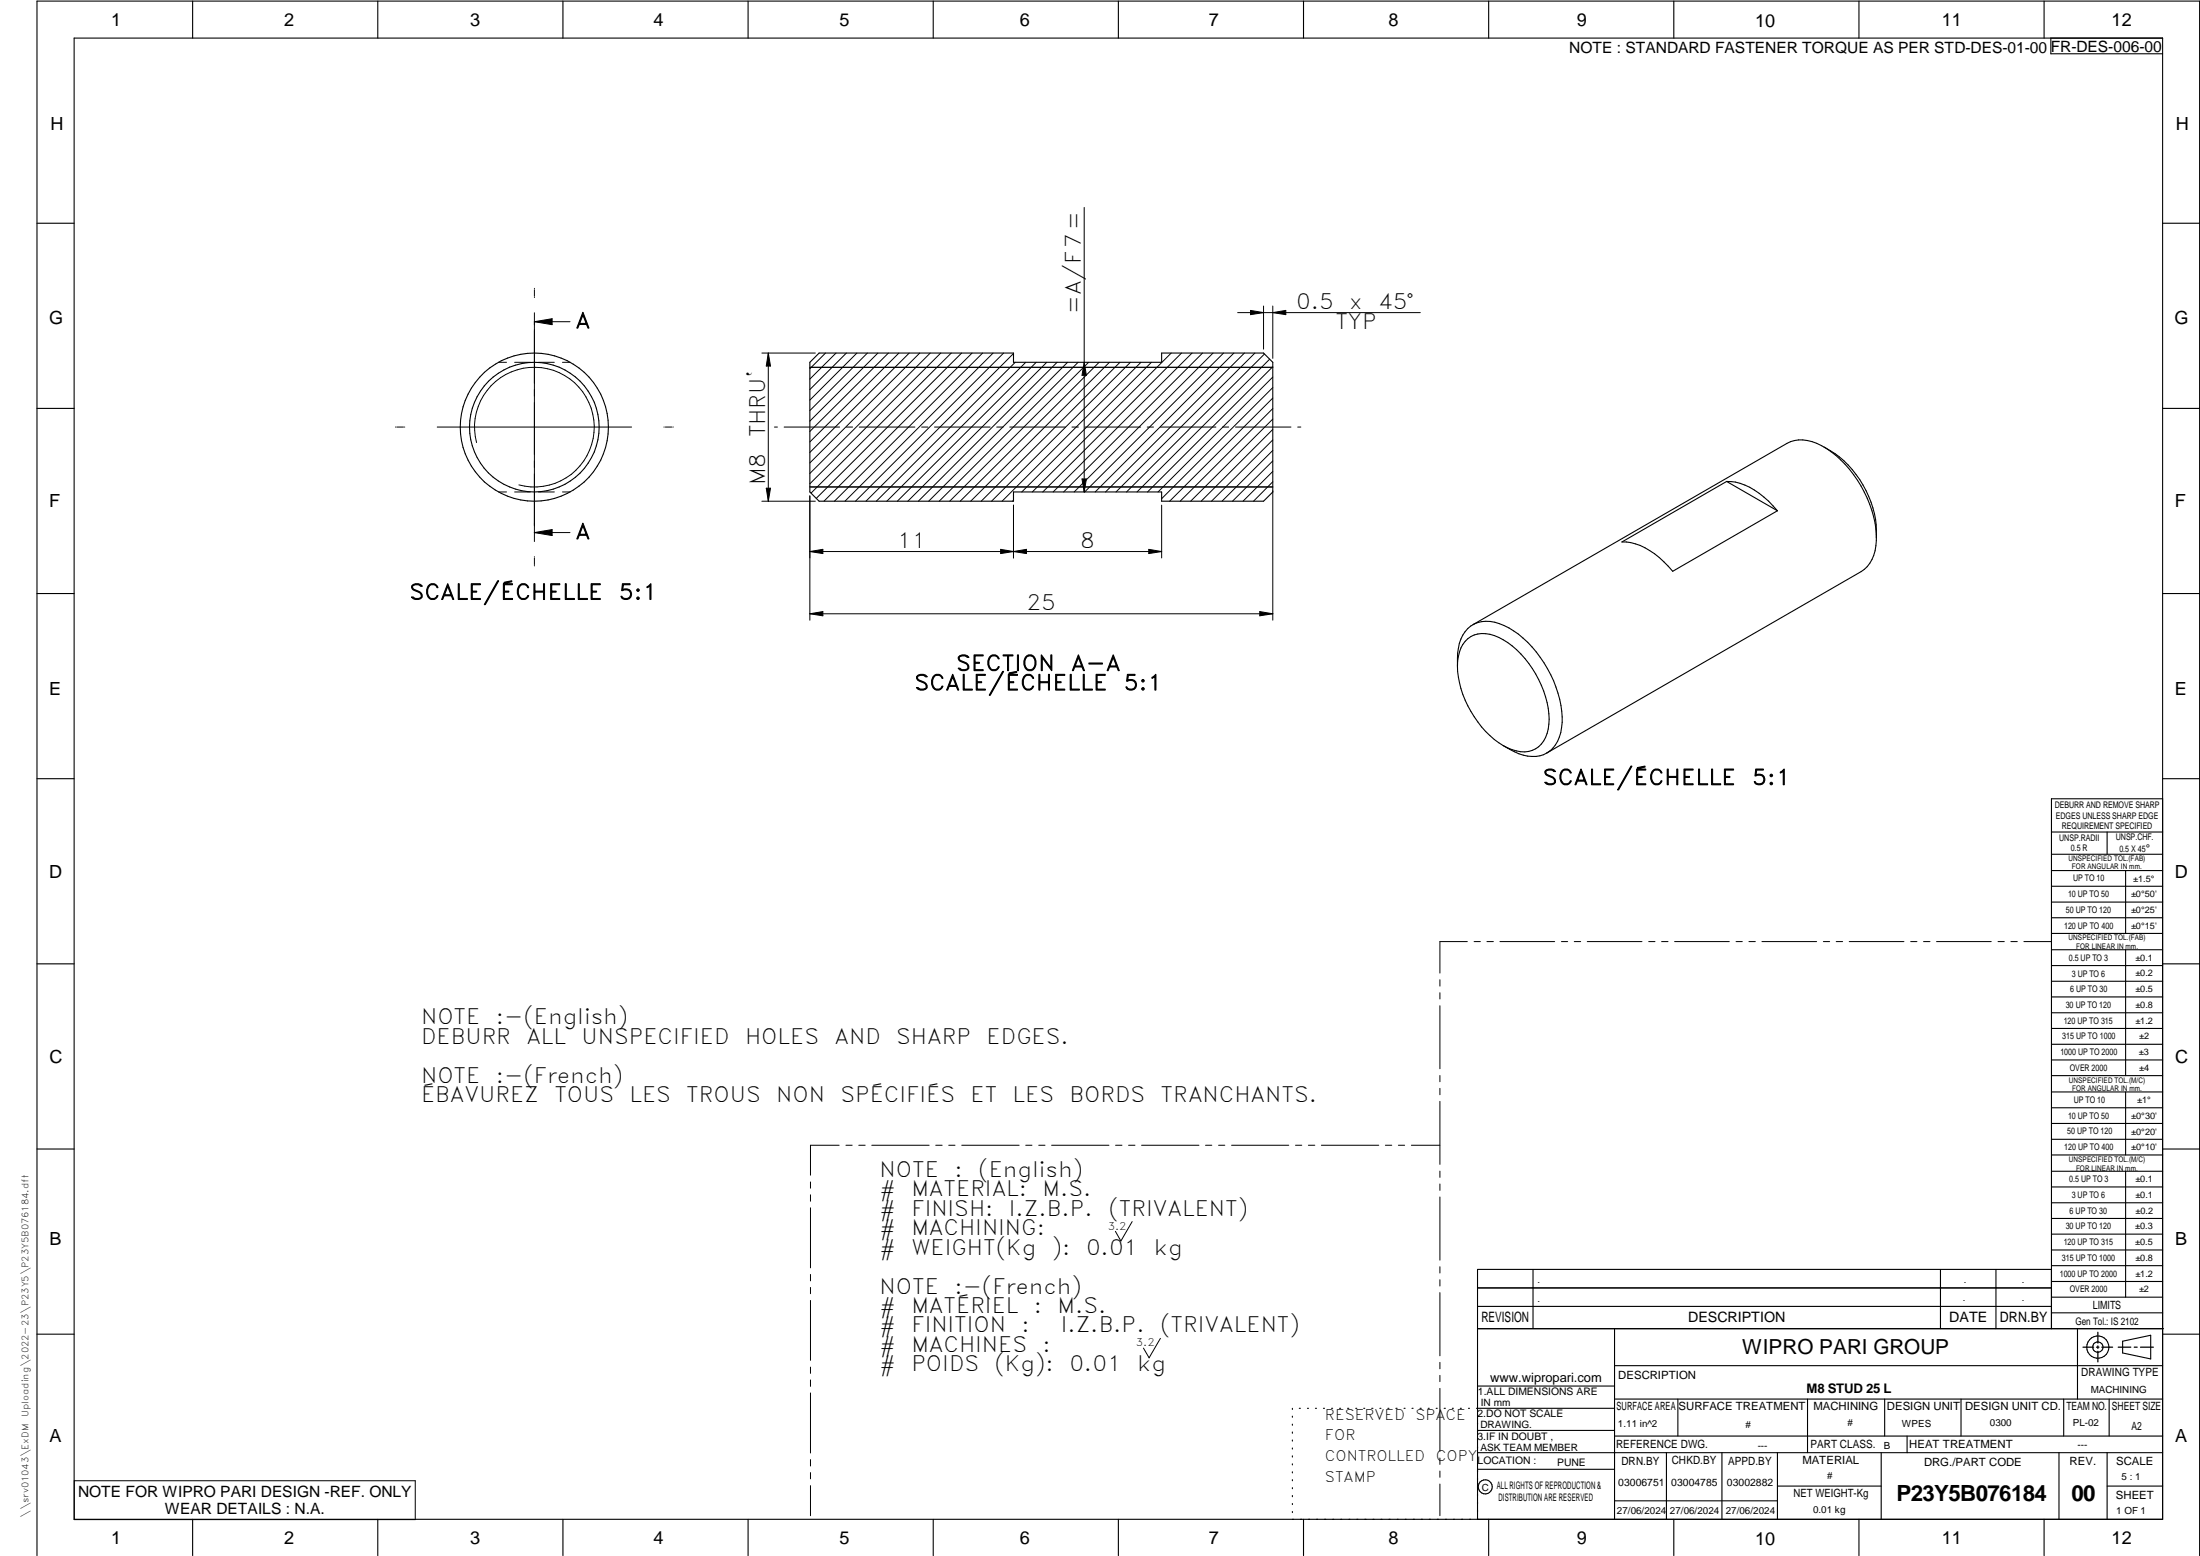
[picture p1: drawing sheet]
<svg xmlns="http://www.w3.org/2000/svg" width="594mm" height="420mm" viewBox="0 0 594 420" stroke-linecap="round" stroke-linejoin="round" font-family="sans-serif">
<g fill="none" stroke="#000" stroke-width=".3">
<path d="M20 10.3h564v400h-564zM52 .3v10M102 .3v10M152 .3v10M202 .3v10M252 .3v10M302 .3v10M352 .3v10M402 .3v10M452 .3v10M502 .3v10M552 .3v10"/>
<path d="M553.8 10.3v4.2h30.2M10 60.3h10M584 60.3h10M221.2 95.3h52.5v2.5h40v-2.5h27.5l2.5 2.5v35l-2.5 2.5h-27.5v-2.5h-40v2.5h-52.5l-2.5-2.5v-35zM10 110.3h10M584 110.3h10M466.3 130a15.2 15.2 0 0 1 10 4.2l3.7 3.7M466.3 130l-28.3 16.3a17.2 17.2 0 0 1 12.5 6.6l1.2 1.4 28.3-16.4M466.3 130l13.7 7.9M492.5 120.7a27 27 0 0 1 13.8 28 8.7 8.7 0 0 1-3.7 5.6l-84.9 49M506.7 144.4a31.1 31.1 0 0 0-14.8-24 9.5 9.5 0 0 0-9.3-.7l-84.9 49M10 160.3h10"/>
<path d="M393.6 179.9a27.5 27.5 0 0 0 12.3 21.4M393.6 179.9a14.6 14.6 0 0 1 2-9.3 7.6 7.6 0 0 1 9.3-2.2 27 27 0 0 1 13.9 13.8 24.6 24.6 0 0 1 2.7 15.6 8.5 8.5 0 0 1-3.8 5.5M393.6 179.9a8.7 8.7 0 0 1 3.6-8 8.8 8.8 0 0 1 8.7 .9 27.4 27.4 0 0 1 12.4 21.4 8.4 8.4 0 0 1-4.5 8.4 9.1 9.1 0 0 1-7.9-1.3M584 160.3h10M10 210.3h10M405.9 201.3l1.8 1.1a10 10 0 0 0 10 .9M584 215.7h-30v143.1M584 210.3h10M554 224.7h30M554 230.7h30M554 235.1h30M554 239.3h30"/>
<path d="M569 224.7v6M574 235.1v17M554 243.6h30M554 247.8h30M554 252.1h30M554 256.5h30M574 256.5v33.9M10 260.3h10M554 260.7h30M554 265h30M554 269.2h30M554 273.5h30"/>
<path d="M554 277.7h30M584 260.3h10M554 282h30M554 286.2h30M554 290.4h30M554 294.9h30M554 299.1h30M574 294.9v17M10 310.3h10M554 303.4h30M554 307.6h30M554 311.9h30"/>
<path d="M554 316.3h30M574 316.3v34M584 310.3h10M554 320.5h30M554 324.8h30M554 329h30M554 333.2h30M554 337.5h30M399 358.8h185.2M399 352.8h155M399 347.8h155M414 342.8v16"/>
<path d="M436 358.8v51.5M524 342.8v16M539 342.8v16M554 341.8h30M554 346h30M554 350.3h30M554 354.5h30M554 342.8h-155v67.5M561 358.8v19M10 360.3h10M399 374.3h37M436 377.8h148"/>
<path d="M453.1 377.8v10M488.1 377.8v14.5M508.9 377.8v10M529.5 377.8v10M557.3 377.8v10M569.5 377.8v10M573.2 362.2l7.6-1.6v6.3l-7.6-1.6zM584 368.8h-148M584 360.3h10M349 380.3v.3M349 382.4v.3M349 384.6v.3"/>
<path d="M349 386.7v.3M349 388.8v.3M349 391v.3M349 393.1v.3M349 395.3v.3M349 397.4v.3M349 399.5v.3M350.9 380.3h.2M353.1 380.3h.2M355.2 380.3h.3M357.4 380.3h.3M359.6 380.3h.3"/>
<path d="M361.7 380.3h.3M363.9 380.3h.3M366.1 380.3h.3M368.3 380.3h.2M370.4 380.3h.3M372.6 380.3h.3M374.8 380.3h.3M376.9 380.3h.4M379.1 380.3h.3M381.3 380.3h.3M383.4 380.3h.4M385.6 380.3h.3"/>
<path d="M387.8 380.3h.3M390 380.3h.3M392.2 380.3h.3M394.3 380.3h.3M396.5 380.3h.3M398.7 380.3h37.3M399 396.7h37M399 392.3h185M399 386.2h37M436 387.8h148M450 392.3v18M465 392.3v18"/>
<path d="M480 392.3v18M508 392.3v18M515 387.8v4.5M556 392.3v18M569 392.3v18M52 410.3v9.7M102 410.3v9.7M152 410.3v9.7M202 410.3v9.7M252 410.3v9.7M302 410.3v9.7M349 401.7v.3"/>
<path d="M349 403.8v.4M349 406v.3M349 408.1v.3M352 410.3v9.7M402 410.3v9.7M436 405.3h44M452 410.3v9.7M480 401.3h28M502 410.3v9.7M552 410.3v9.7M569 401.3h15M10 420v-419.7h584v419.7"/>
<circle cx="144.3" cy="115.3" r="17.5"/>
<circle cx="144.3" cy="115.3" r="20"/>
<circle cx="566.5" cy="363.7" r="1.39"/>
<circle cx="566.5" cy="363.8" r="3"/>
<circle cx="401.1" cy="401.5" r="1.9"/>
</g>
<g fill="none" stroke="#000" stroke-width=".27">
<path d="M292.8 56v76.8M144.3 77.9h.1M144.3 78.2v1.8M134.6 97.8h2.2M139 97.8h4.2M144.3 80.3h.1M144.3 84.5v61.7M144.3 86.9h9.6M144.3 86.9l4.8-.8v1.6zM145.4 97.8h4.3M151.9 97.8h2.1M205.7 95.3h14.5"/>
<path d="M207.5 95.3v40M207.5 95.3l.6 3.5h-1.2zM218.7 99.2h125M222.9 95.3l-4.2 4.3M225.8 95.3l-7.1 7.1M228.6 95.3l-9.9 9.9M231.4 95.3l-12.7 12.7M234.2 95.3l-15.5 15.6M237.1 95.3l-18.4 18.4M239.9 95.3l-21.2 21.2M242.7 95.3l-24 24M245.5 95.3l-26.8 26.9"/>
<path d="M248.4 95.3l-29.7 29.7M251.2 95.3l-32.5 32.5M254 95.3l-35.3 35.3M256.9 95.3l-37.9 37.8M259.7 95.3l-39.3 39.3M262.5 95.3l-40 40M265.3 95.3l-40 40M268.2 95.3l-40 40M271 95.3l-40 40M273.7 95.5l-39.9 39.8M274.1 97.8l-37.5 37.5M277 97.8l-37.5 37.5"/>
<path d="M279.8 97.8l-37.5 37.5M282.7 97.8l-37.6 37.5M285.4 97.8l-37.4 37.5M288.3 97.8l-37.5 37.5M291.1 97.8l-37.5 37.5M292.8 97.8l.6 3.5h-1.2zM294 97.8l-37.6 37.5M296.8 97.8l-37.5 37.5M299.6 97.8l-37.5 37.5M302.4 97.8l-37.4 37.5M305.3 97.8l-37.5 37.5M308.1 97.8l-37.5 37.5"/>
<path d="M310.9 97.8l-35 35M316.3 95.3l-37.5 37.5M319.1 95.3l-37.5 37.5M321.9 95.3l-37.5 37.5M324.7 95.3l-37.5 37.5M327.6 95.3l-37.5 37.5M330.4 95.3l-37.5 37.5M333.2 95.3l-37.5 37.5M334.2 84.4h49.3M336 95.3l-37.5 37.5M337.7 83.8l3.5 .6-3.5 .6zM338.9 95.3l-37.5 37.5"/>
<path d="M341.2 82.6v11.7M341.5 95.6l-37.3 37.2M342.9 97l-35.9 35.8M343.7 99l-33.8 33.8M343.7 82.6v14.2M343.7 84.4l3.5-.6v1.2zM106.8 115.3h.1M107.2 115.3h1.8M109.2 115.3h.1M118.1 115.3h52.5M128.7 119.5a16.2 16.2 0 0 1 14.2-20.3 16.2 16.2 0 0 1 17.5 17.5 16.2 16.2 0 0 1-20.3 14.2M179.3 115.3h.1"/>
<path d="M179.7 115.3h1.7M181.7 115.3h.1M209.1 115.3h.8M211.7 115.3h15M228.6 115.3h1.6M232 115.3h15.1M248.9 115.3h1.7M252.3 115.3h15.1M269.1 115.3h1.8M272.7 115.3h15M289.5 115.3h1.7M293 115.3h15"/>
<path d="M309.8 115.3h1.7M313.3 115.3h15M330.1 115.3h1.7M333.6 115.3h15M343.7 118.8l-16.6 16.5M343.7 116l-19.3 19.3M343.7 113.2l-22.2 22.1M343.7 110.3l-25 25M343.7 107.5l-27.9 27.8M343.7 104.6l-30 30.1M343.7 101.8l-31 31M350.4 115.3h.9"/>
<path d="M134.6 132.8h2.2M139 132.8h4.2M145.4 132.8h4.3M151.9 132.8h2.1M205.7 135.3h14.5M206.9 131.8h1.2l-.6 3.5zM218.7 131.5h125M218.7 133.9v33.6M273.7 135l-.3 .3M273.7 136.4v14.3M292.2 129.3h1.2l-.6 3.5zM313.7 136.4v14.3"/>
<path d="M343.7 130.1l-5.2 5.2M343.7 127.3l-8 8M343.7 124.5l-10.9 10.8M343.7 121.6l-13.7 13.7M343.7 132.5v35M144.3 150.3v.1M144.3 150.7v1.7M144.3 152.7v.1M144.3 143.8l4.8-.8v1.6zM144.3 143.8h9.6M218.7 148.9l3.5-.6v1.2zM218.7 148.9h95"/>
<path d="M270.2 148.3l3.5 .6-3.5 .6zM273.7 148.9l3.5-.6v1.2zM310.2 148.3l3.5 .6-3.5 .6zM218.7 165.7h125M218.7 165.7l3.5-.6v1.2zM340.2 165.1l3.5 .6-3.5 .6zM396.2 254.3h-7.4v8.5M398.1 254.3h1.6M401.5 254.3h1.8M405 254.3h14.8M421.6 254.3h1.7M425.1 254.3h1.7"/>
<path d="M428.6 254.3h14.8M445.2 254.3h1.7M448.7 254.3h1.7M452.2 254.3h14.8M468.8 254.3h1.7M472.3 254.3h1.7M475.8 254.3h14.8M492.4 254.3h1.7M495.8 254.3h1.8M499.4 254.3h14.7M516 254.3h1.6M519.4 254.3h1.8"/>
<path d="M522.9 254.3h14.8M539.5 254.3h1.7M543 254.3h1.7M546.5 254.3h7.4M388.8 264.5v1.8M388.8 268.1v1.6M388.8 271.6v17M388.8 290.4v1.7M388.8 293.9v1.7M388.8 297.4v17M218.9 319.2v1.6M226.6 309.2h-7.7v8.1"/>
<path d="M228.4 309.2h1.7M231.9 309.2h1.7M235.4 309.2h15.5M252.7 309.2h1.7M256.2 309.2h1.7M259.7 309.2h15.5M277 309.2h1.7M280.5 309.2h1.7M284 309.2h15.5M301.2 309.2h1.8M304.8 309.2h1.7M308.3 309.2h15.5"/>
<path d="M325.5 309.2h1.7M329.1 309.2h1.6M332.6 309.2h15.4M349.8 309.2h1.7M353.3 309.2h1.7M356.8 309.2h15.5M374.1 309.2h1.7M377.6 309.2h1.7M381.1 309.2h7.7M388.8 316.2v1.7M388.8 319.7v1.7M218.9 322.6v1.8"/>
<path d="M218.9 326.1v16.2M305.7 329.9l-3 5.2-1.5-2.6M388.8 323.2v17.1M218.9 344.1v1.8M218.9 347.6v1.7M218.9 351.2v16.1M388.8 342.1v1.6M388.8 345.6v1.7M388.8 349v17.1M218.9 369.1v1.7M218.9 372.6v1.8M218.9 376.1v16.2"/>
<path d="M313.3 361.4l-3 5.2-1.5-2.6M388.8 367.9v1.7M388.8 371.4v1.7M388.8 374.9v17M20.1 399.8h92v10.5h-92zM218.9 394.1v1.8M218.9 397.6v1.7M388.8 393.7v1.7M388.8 397.2v1.7M218.9 401.2v8.1M388.8 400.7v8.6"/>
</g>
<path d="M566.5 359.7v3M562.5 363.8h2.9M566.1 363.8h.7M566.5 363.4v.7M566.5 364.9v2.8M567.6 363.8h2.9M572 363.8h3.4M576.3 363.8h.8M578 363.8h3.5" fill="none" stroke="#000" stroke-width=".34"/>
<g fill="#000">
<path d="M144.3 86.9l4.8-.8v1.6zM207.5 95.3l.6 3.5h-1.2zM337.7 83.8l3.5 .6-3.5 .6zM343.7 84.4l3.5-.6v1.2zM292.8 97.8l.6 3.5h-1.2zM206.9 131.8h1.2l-.6 3.5zM292.2 129.3h1.2l-.6 3.5zM144.3 143.8l4.8-.8v1.6zM218.7 148.9l3.5-.6v1.2zM270.2 148.3l3.5 .6-3.5 .6zM273.7 148.9l3.5-.6v1.2zM310.2 148.3l3.5 .6-3.5 .6z"/>
<path d="M218.7 165.7l3.5-.6v1.2zM340.2 165.1l3.5 .6-3.5 .6z"/>
</g>
<g font-size="6">
<text x="512.1" y="405.2">P23Y5B076184</text>
<text x="559.4" y="405.2">00</text>
</g>
<g font-size="5.7">
<text x="350" y="83.5">0.5</text>
<text x="364.4" y="83.5">x</text>
<text x="372.1" y="83.5">45°</text>
<text x="155.4" y="88.6">A</text>
<text x="291.9" y="84.7" transform="rotate(-90 291.9 84.7)">=A/F7=</text>
<text x="360.6" y="88.8">TYP</text>
<text x="206.6" y="118.1" transform="rotate(-90 206.6 118.1)">THRU`</text>
<text x="206.6" y="131" transform="rotate(-90 206.6 131)">M8</text>
<text x="155.4" y="145.5">A</text>
<text x="242.3" y="148">11</text>
<text x="291.7" y="148">8</text>
<text x="110.6" y="161.9">SCALE/ÉCHELLE</text>
<text x="167.1" y="161.9">5:1</text>
<text x="277.2" y="164.8">25</text>
<text x="258.2" y="181.1">SECTION</text>
<text x="289.2" y="181.1">A-A</text>
<text x="246.9" y="186.4">SCALE/ÉCHELLE</text>
<text x="303.5" y="186.4">5:1</text>
<text x="416.6" y="211.9">SCALE/ÉCHELLE</text>
<text x="473.1" y="211.9">5:1</text>
<text x="113.7" y="276.6">NOTE</text>
<text x="113.7" y="281.9">DEBURR</text>
<text x="133.9" y="276.6">:-(English)</text>
<text x="142.1" y="281.9">ALL</text>
<text x="157" y="281.9">UNSPECIFIED</text>
<text x="201.2" y="281.9">HOLES</text>
<text x="225.3" y="281.9">AND</text>
<text x="242" y="281.9">SHARP</text>
<text x="266.4" y="281.9">EDGES.</text>
<text x="113.7" y="292.4">NOTE</text>
<text x="133.9" y="292.4">:-(French)</text>
<text x="113.7" y="297.6">ÉBAVUREZ</text>
<text x="149.7" y="297.6">TOUS</text>
<text x="170" y="297.6">LES</text>
<text x="185.3" y="297.6">TROUS</text>
<text x="209.6" y="297.6">NON</text>
<text x="227" y="297.6">SPÉCIFIÉS</text>
<text x="262.1" y="297.6">ET</text>
<text x="273.4" y="297.6">LES</text>
<text x="288.8" y="297.6">BORDS</text>
<text x="313.4" y="297.6">TRANCHANTS.</text>
<text x="237.5" y="317.8">NOTE</text>
<text x="257.7" y="317.8">:</text>
<text x="264.1" y="317.8">(English)</text>
<text x="237.5" y="323">#</text>
<text x="246.1" y="323">MATERIAL:</text>
<text x="281.5" y="323">M.S.</text>
<text x="237.5" y="328.3">#</text>
<text x="246.1" y="328.3">FINISH:</text>
<text x="272.4" y="328.3">I.Z.B.P.</text>
<text x="299.3" y="328.3">(TRIVALENT)</text>
<text x="237.5" y="333.5">#</text>
<text x="246.1" y="333.5">MACHINING:</text>
<text x="237.5" y="338.8">#</text>
<text x="246.1" y="338.8">WEIGHT(Kg</text>
<text x="284" y="338.8">):</text>
<text x="293.3" y="338.8">0.01</text>
<text x="311.6" y="338.8">kg</text>
<text x="237.5" y="349.3">NOTE</text>
<text x="257.7" y="349.3">:-(French)</text>
<text x="237.5" y="354.5">#</text>
<text x="237.5" y="359.8">#</text>
<text x="246.1" y="359.8">FINITION</text>
<text x="246.1" y="354.5">MATÉRIEL</text>
<text x="275.8" y="359.8">:</text>
<text x="279.2" y="354.5">:</text>
<text x="285.6" y="354.5">M.S.</text>
<text x="286.4" y="359.8">I.Z.B.P.</text>
<text x="313.3" y="359.8">(TRIVALENT)</text>
<text x="237.5" y="365">#</text>
<text x="246.1" y="365">MACHINES</text>
<text x="281.5" y="365">:</text>
<text x="237.5" y="370.3">#</text>
<text x="246.1" y="370.3">POIDS</text>
<text x="268.5" y="370.3">(Kg):</text>
<text x="288.8" y="370.3">0.01</text>
<text x="307.1" y="370.3">kg</text>
</g>
<text font-size="5.6" x="470.5" y="365.5">WIPRO PARI GROUP</text>
<g font-size="4.9">
<text x="30" y="6.9">1</text>
<text x="76.7" y="6.9">2</text>
<text x="127" y="6.9">3</text>
<text x="176.5" y="6.9">4</text>
<text x="226.7" y="6.9">5</text>
<text x="275.4" y="6.9">6</text>
<text x="326.4" y="6.9">7</text>
<text x="375" y="6.9">8</text>
<text x="425.8" y="6.9">9</text>
<text x="473.9" y="7.3">10</text>
<text x="524.3" y="6.9">11</text>
<text x="570.2" y="6.9">12</text>
<text x="13.6" y="35.1">H</text>
<text x="587.6" y="35.1">H</text>
<text x="13.2" y="87.5">G</text>
<text x="587.2" y="87.5">G</text>
<text x="13.2" y="137">F</text>
<text x="587.2" y="137">F</text>
<text x="13.2" y="187.6">E</text>
<text x="587.2" y="187.6">E</text>
<text x="13.2" y="237">D</text>
<text x="587.2" y="237">D</text>
<text x="13.4" y="287.1">C</text>
<text x="587.4" y="287.1">C</text>
<text x="13.4" y="336.2">B</text>
<text x="587.4" y="336.2">B</text>
<text x="13.4" y="389.3">A</text>
<text x="587.4" y="389.3">A</text>
<text x="30" y="416.9">1</text>
<text x="76.7" y="416.9">2</text>
<text x="127" y="416.9">3</text>
<text x="176.5" y="416.9">4</text>
<text x="226.7" y="416.9">5</text>
<text x="275.4" y="416.9">6</text>
<text x="326.4" y="416.9">7</text>
<text x="375" y="416.9">8</text>
<text x="425.8" y="416.9">9</text>
<text x="473.9" y="417.3">10</text>
<text x="524.3" y="416.9">11</text>
<text x="570.2" y="416.9">12</text>
</g>
<g font-size="4.2">
<text x="423.7" y="14.3">NOTE : STANDARD FASTENER TORQUE AS PER STD-DES-01-00</text>
<text x="553.8" y="14">FR-DES-006-00</text>
<text x="21.1" y="404.3">NOTE FOR WIPRO PARI DESIGN -REF. ONLY</text>
<text x="44.5" y="408.8">WEAR DETAILS : N.A.</text>
</g>
<g font-size="3.9">
<text x="400" y="357.1">REVISION</text>
<text x="455.9" y="357.1">DESCRIPTION</text>
<text x="526.4" y="357.1">DATE</text>
<text x="540" y="357.1">DRN.BY</text>
<text x="357.8" y="383.3">RESERVED</text>
<text x="382.3" y="383.3">SPACE</text>
<text x="357.8" y="388.9">FOR</text>
<text x="357.8" y="394.5">CONTROLLED</text>
<text x="387.8" y="394.5">COPY</text>
<text x="357.8" y="400">STAMP</text>
</g>
<text font-size="3.6" x="487.8" y="376.1">M8 STUD 25 L</text>
<text font-size="3.5" x="402.4" y="373.3">www.wipropari.com</text>
<g font-size="3.1">
<text x="565.1" y="353.5">LIMITS</text>
<text x="562" y="371.7">DRAWING TYPE</text>
<text x="437" y="372.3">DESCRIPTION</text>
<text x="436.5" y="380.8">SURFACE AREA</text>
<text x="453.3" y="380.8">SURFACE TREATMENT</text>
<text x="489.7" y="380.8">MACHINING</text>
<text x="509.5" y="380.8">DESIGN UNIT</text>
<text x="530.6" y="380.8">DESIGN UNIT CD.</text>
<text x="558" y="380.6">TEAM NO.</text>
<text x="570.3" y="380.7">SHEET SIZE</text>
<text x="575.6" y="386.1">A2</text>
<text x="436.4" y="391.1">REFERENCE DWG.</text>
<text x="437.8" y="395.5">DRN.BY</text>
<text x="451.4" y="395.4">CHKD.BY</text>
<text x="466.6" y="395.5">APPD.BY</text>
<text x="486.7" y="395.4">MATERIAL</text>
<text x="488.9" y="390.9">PART CLASS.</text>
<text x="515.6" y="390.9">HEAT TREATMENT</text>
<text x="519.6" y="395.9">DRG./PART CODE</text>
<text x="558.9" y="395.5">REV.</text>
<text x="571.4" y="395.6">SCALE</text>
<text x="484.3" y="404.2">NET WEIGHT-Kg</text>
<text x="571.4" y="404.7">SHEET</text>
</g>
<text font-size="3" x="579.5" y="230.1">°</text>
<g font-size="2.8">
<text x="299.1" y="332.1">3.2</text>
<text x="560.4" y="357.7">Gen Tol.: IS 2102</text>
<text x="306.7" y="363.6">3.2</text>
<text x="399.1" y="376.6">1.ALL DIMENSIONS ARE</text>
<text x="399" y="382.7">2.DO NOT SCALE</text>
<text x="399" y="388.7">3.IF IN DOUBT ,</text>
<text x="399" y="395.4">LOCATION :</text>
<text x="420.5" y="396">PUNE</text>
<text x="404.2" y="402">ALL RIGHTS OF REPRODUCTION &amp;</text>
<text x="437" y="401.2">03006751</text>
<text x="451.3" y="401.2">03004785</text>
<text x="466.3" y="401.2">03002882</text>
<text x="404.7" y="405.4">DISTRIBUTION ARE RESERVED</text>
</g>
<g font-size="2.7">
<text x="564.6" y="376.2">MACHINING</text>
<text x="399.9" y="379.7">IN mm</text>
<text x="399.7" y="385.7">DRAWING.</text>
<text x="436.9" y="385.4">1.11 in^2</text>
<text x="471.4" y="385.5">#</text>
<text x="498.9" y="385">#</text>
<text x="513.6" y="385.3">WPES</text>
<text x="537.3" y="385.1">0300</text>
<text x="559.7" y="385.1">PL-02</text>
<text x="399.7" y="391.8">ASK TEAM MEMBER</text>
<text x="474.6" y="391.2">---</text>
<text x="508.7" y="391.2">B</text>
<text x="561" y="391.1">---</text>
<text x="493.4" y="399.5">#</text>
<text x="572.8" y="399.7">5 : 1</text>
<text x="400.1" y="402.5">C</text>
<text x="436.6" y="408.7">27/06/2024</text>
<text x="450.9" y="408.8">27/06/2024</text>
<text x="466" y="408.9">27/06/2024</text>
<text x="489.6" y="408.5">0.01 kg</text>
<text x="571.4" y="408.7">1 OF 1</text>
</g>
<g font-size="2.5">
<text x="554.9" y="218.3">DEBURR AND REMOVE SHARP</text>
<text x="555.2" y="221">EDGES UNLESS SHARP EDGE</text>
<text x="556.1" y="227.1">UNSP.RADII</text>
<text x="556.8" y="223.8">REQUIREMENT SPECIFIED</text>
<text x="571.4" y="226.9">UNSP.CHF.</text>
<text x="559.2" y="229.9">0.5 R</text>
<text x="572.3" y="230.1">0.5 X 45</text>
<text x="559.8" y="238">UP TO 10</text>
<text x="576.1" y="238.1">±1.5°</text>
<text x="558.5" y="242.2">10 UP TO 50</text>
<text x="575.5" y="242.3">±0°50'</text>
<text x="557.4" y="250.7">120 UP TO 400</text>
<text x="557.9" y="246.5">50 UP TO 120</text>
<text x="575.5" y="250.7">±0°15'</text>
<text x="575.5" y="246.5">±0°25'</text>
<text x="558.7" y="259.4">0.5 UP TO 3</text>
<text x="559.5" y="263.7">3 UP TO 6</text>
<text x="576.6" y="263.6">±0.2</text>
<text x="576.6" y="259.4">±0.1</text>
<text x="559" y="267.9">6 UP TO 30</text>
<text x="576.6" y="267.9">±0.5</text>
<text x="557.8" y="272.2">30 UP TO 120</text>
<text x="576.6" y="272.2">±0.8</text>
<text x="556.9" y="280.7">315 UP TO 1000</text>
<text x="557.3" y="276.4">120 UP TO 315</text>
<text x="576.6" y="276.4">±1.2</text>
<text x="577.7" y="280.7">±2</text>
<text x="556.4" y="284.9">1000 UP TO 2000</text>
<text x="577.6" y="284.9">±3</text>
<text x="558.9" y="289.2">OVER 2000</text>
<text x="577.7" y="289.3">±4</text>
<text x="560" y="297.9">UP TO 10</text>
<text x="577.1" y="297.9">±1°</text>
<text x="558.5" y="302.1">10 UP TO 50</text>
<text x="575.5" y="302.1">±0°30'</text>
<text x="557.4" y="310.6">120 UP TO 400</text>
<text x="558.2" y="306.3">50 UP TO 120</text>
<text x="575.5" y="310.6">±0°10'</text>
<text x="575.5" y="306.4">±0°20'</text>
<text x="558.8" y="319.2">0.5 UP TO 3</text>
<text x="559.4" y="323.4">3 UP TO 6</text>
<text x="576.6" y="319.2">±0.1</text>
<text x="576.6" y="323.5">±0.1</text>
<text x="558.9" y="327.7">6 UP TO 30</text>
<text x="576.7" y="327.7">±0.2</text>
<text x="557.8" y="332">30 UP TO 120</text>
<text x="576.6" y="332">±0.3</text>
<text x="556.8" y="340.5">315 UP TO 1000</text>
<text x="557.3" y="336.3">120 UP TO 315</text>
<text x="576.6" y="336.3">±0.5</text>
<text x="576.6" y="340.5">±0.8</text>
<text x="415.2" y="346.4">.</text>
<text x="530.3" y="346.5">.</text>
<text x="545.9" y="346.4">.</text>
<text x="556.2" y="344.7">1000 UP TO 2000</text>
<text x="576.6" y="344.7">±1.2</text>
<text x="415.2" y="351.5">.</text>
<text x="530" y="351.3">.</text>
<text x="545.9" y="351.4">.</text>
<text x="558.9" y="349">OVER 2000</text>
<text x="577.6" y="349">±2</text>
</g>
<g font-size="2.4">
<text x="7.7" y="382.7" transform="rotate(-90 7.7 382.7)">Uploading\2022-23\P23Y5\P23Y5B076184.dft</text>
<text x="7.7" y="409.8" transform="rotate(-90 7.7 409.8)">\\srv01043\ExDM</text>
</g>
<g font-size="2.1">
<text x="558.5" y="232.4">UNSPECIFIED TOL.(FAB)</text>
<text x="559.5" y="234.7">FOR ANGULAR IN mm.</text>
<text x="558.6" y="253.9">UNSPECIFIED TOL.(FAB)</text>
<text x="560.7" y="256.3">FOR LINEAR IN mm.</text>
<text x="558.7" y="292.3">UNSPECIFIED TOL.(M/C)</text>
<text x="559.6" y="294.7">FOR ANGULAR IN mm.</text>
<text x="558.7" y="313.7">UNSPECIFIED TOL.(M/C)</text>
<text x="560.6" y="316.1">FOR LINEAR IN mm.</text>
</g>
</svg>
